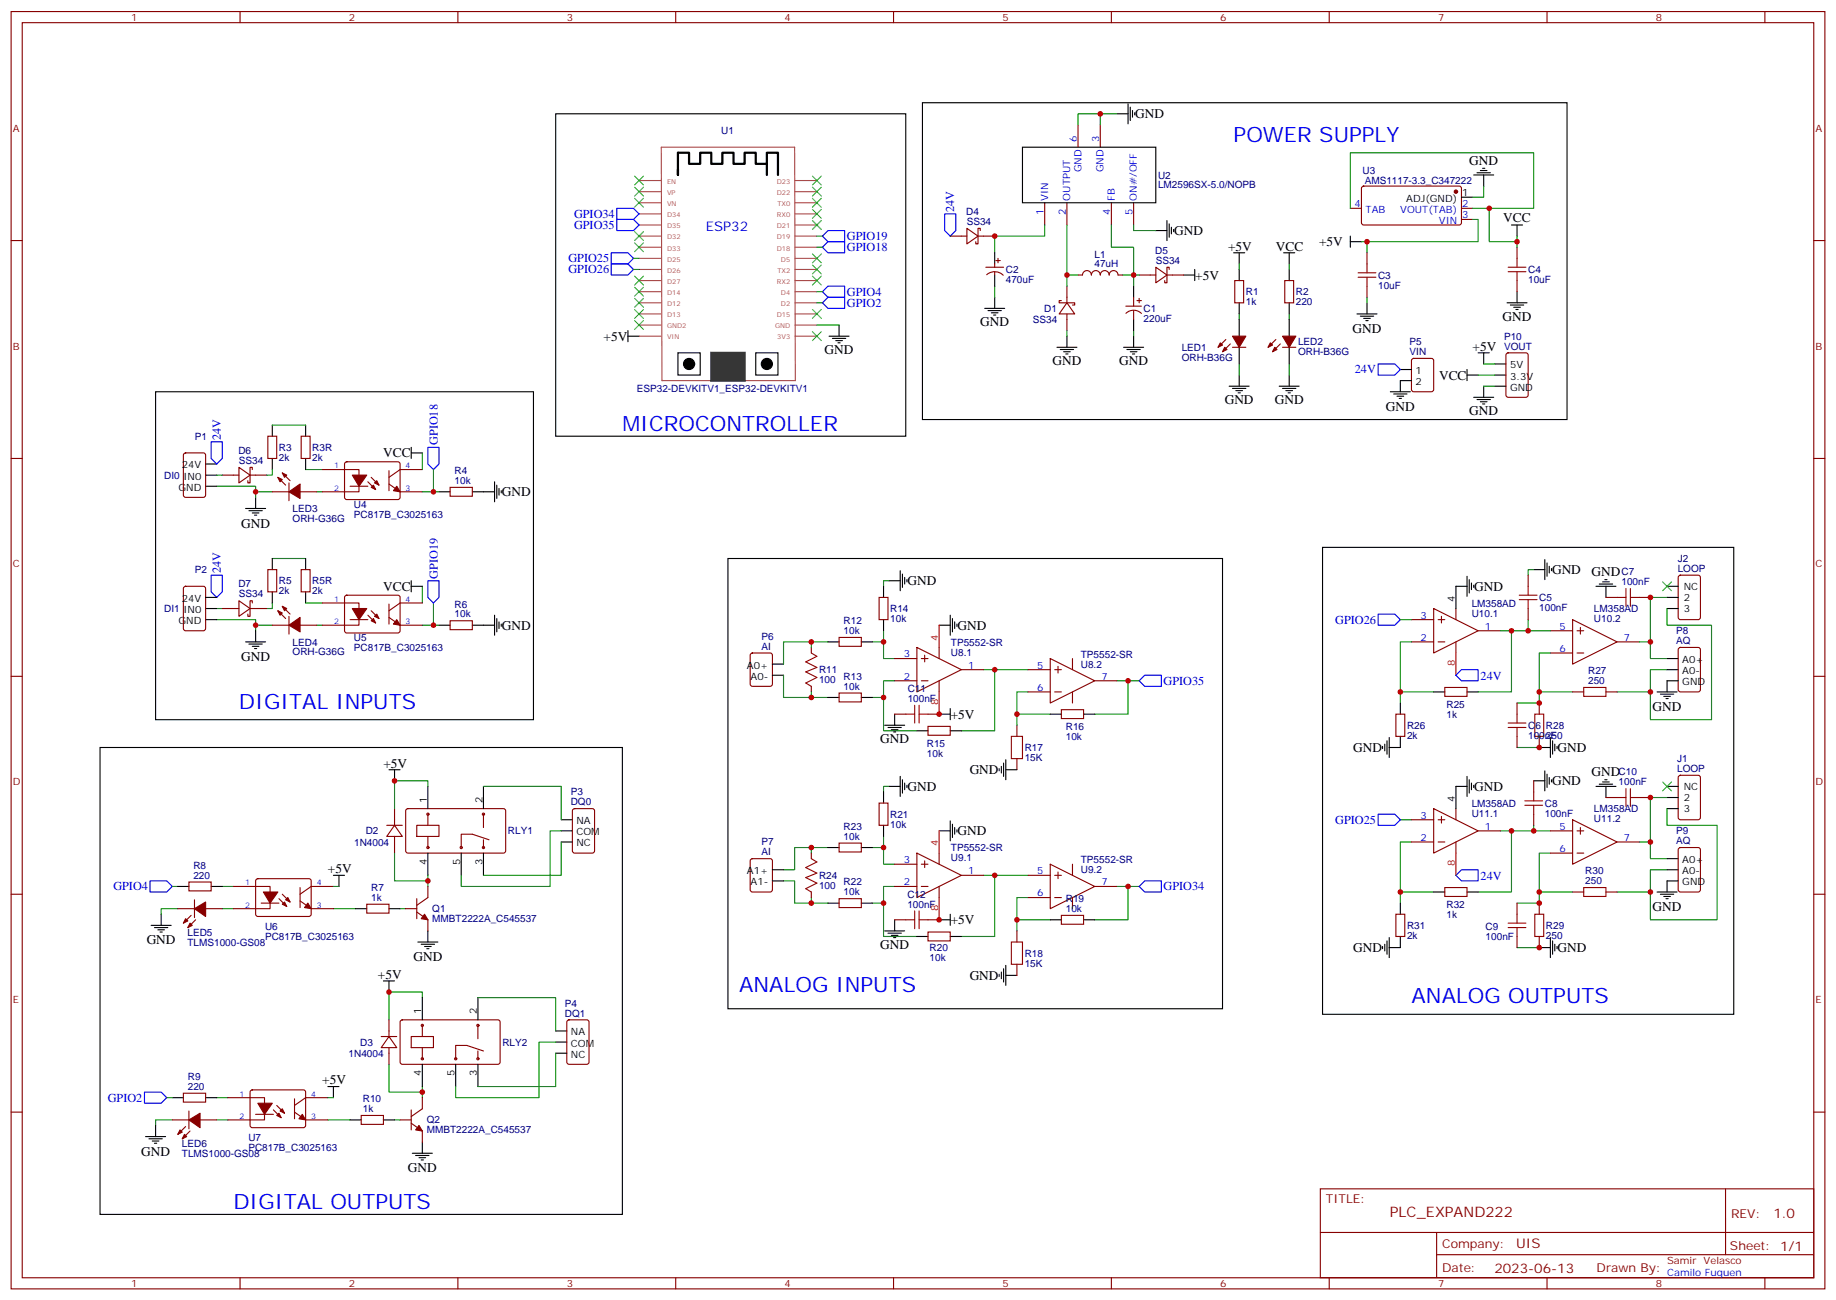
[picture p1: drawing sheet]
<svg xmlns="http://www.w3.org/2000/svg" width="583mm" height="413mm" viewBox="0 0 583 413" stroke-linecap="round" stroke-linejoin="round" font-family="sans-serif">
<g fill="none" stroke="#870000" stroke-width=".35">
<path d="M3.5 3.7h575.8v405.3h-575.8zM7.1 7.2h568.6v398.3h-568.6zM76.2 3.7v3.5M145.3 3.7v3.5M214.5 3.7v3.5M283.6 3.7v3.5M352.8 3.7v3.5M421.9 3.7v3.5M491.1 3.7v3.5M560.2 3.7v3.5M342.2 39.7v7M349.2 39.7v7"/>
<path d="M432.4 59.3l.5-.2h30.6l.4 .7-.1 11.2-.6 .4-30.6-.1-.4-.6v-10.9zM3.5 76.3h3.6M301.6 74.9h5.3M306.9 72.5l3.5 2.4-3.5 2.5zM310.4 74.9h5.3M311.1 73.2v-.7h-.7v4.9h-.7v-.7M331.6 64.3v7.1M338.7 64.3v7.1M352.8 64.3v7.1M359.8 64.3v7.1M428.6 66.1h3.6M463.9 66.1h3.5"/>
<path d="M463.9 69.6h3.5M481.5 78.5v3.5M575.7 76.3h3.6M312.9 84.8h5.7M313.2 87.2a3.8 3.8 0 0 1 5.2 .2M315.7 83.7v1.1M315.7 86.2v1.1M316.1 82.7h1.4M316.8 82v1.4M336.9 95.4h-.7v.7h4.9v.7h-.7M338.7 96.1l2.4 3.5h-4.9zM338.7 90.8v5.3"/>
<path d="M338.7 99.6v5.3M342.2 87.3h1.4a1.41 1.41 0 0 1 1.4-1.4 1.41 1.41 0 0 1 1.4 1.4 1.41 1.41 0 0 1 1.4-1.4 1.41 1.41 0 0 1 1.4 1.4 1.41 1.41 0 0 1 1.5-1.4 1.41 1.41 0 0 1 1.4 1.4 1.41 1.41 0 0 1 1.4-1.4 1.41 1.41 0 0 1 1.4 1.4h1.4M357.4 97.2h4.9M357.4 99.4a3.5 3.5 0 0 1 4.9 .1M359.8 94.3v2.9M359.8 98.6v2.8M360.9 95.4h1.4M361.6 87.3h5.3M361.6 94.7v1.4M366.9 84.8l3.5 2.5-3.5 2.4zM370.4 87.3h5.3M371.1 85.5v-.7h-.7v4.9h-.7v-.7"/>
<path d="M391.9 89h2.9v7.1h-2.9zM407.8 89h2.8v7.1h-2.8zM433.9 80.2v3.5M433.9 90.8v3.5M481.5 89v3.6M389.1 107.7l-2.5 2.5M390.5 109.1l-2.4 2.5M391.2 110.2h4.3M405 107.7l-2.5 2.5M406.4 109.1l-2.5 2.5M407.1 110.2h4.2M448.3 113.9l.4-.2h5.7l.6 .5 .1 9.4-.5 .7h-5.9l-.6-.4-.1-9.5z"/>
<path d="M478.2 112.2l.5-.2h5.7l.6 .4 .1 13-.5 .6-5.9 .1-.6-.5-.1-12.9zM85 138.4h2.8v7.1h-2.8zM95.6 138.4h2.8v7.1h-2.8zM3.5 145.5h3.6M58.4 143.9l.5-.2h5.7l.6 .5 .1 12.9-.5 .7h-5.9l-.6-.4-.1-13zM70.6 150.8h5.2M75.8 148.3l3.6 2.5-3.6 2.4zM79.4 150.8h5.3M80.1 149v-.7h-.7v4.9h-.7v-.7M86.4 156.1h5.3M88.2 151.5l2.5 2.5M89.6 150.1l2.5 2.4"/>
<path d="M91.7 153.2v5.7M95.2 156.1h5.3M102.3 149h11.6v7.1h-11.6M109.6 146.8l.5-.3 16.5 .1 .4 .6-.1 10.9-.6 .4h-16.5l-.4-.7v-10.6zM111.1 154.3h5.7M116.8 152.9l2.4 2.5M117.8 151.5l2.5 2.5M123.5 149.4v6.3M123.5 153.6l3.5 2.5h7.1M134.1 149h-7.1l-3.5 2.5M142.9 154.7h7v2.8h-7zM575.7 145.5h3.6"/>
<path d="M58.4 186.3l.5-.2h5.7l.6 .4 .1 13-.5 .6-5.9 .1-.6-.5-.1-12.9zM70.6 193.1h5.2M75.8 190.6l3.6 2.5-3.6 2.5zM79.4 193.1h5.3M80.1 191.3v-.7h-.7v5h-.7v-.7M85 180.8h2.8v7h-2.8zM86.4 198.4h5.3M88.2 193.8l2.5 2.5M89.6 192.4l2.5 2.5M91.7 195.6v5.6M95.2 198.4h5.3M95.6 180.8h2.8v7h-2.8z"/>
<path d="M102.3 191.3h11.6v7.1h-11.6M109.6 189.1l.5-.2h16.5l.4 .7-.1 10.8-.6 .5-16.5-.1-.4-.6v-10.6zM111.1 196.6h5.7M116.8 195.2l2.4 2.5M117.8 193.8l2.5 2.5M123.5 191.7v6.3M123.5 195.9l3.5 2.5h7.1M134.1 191.3h-7.1l-3.5 2.5M142.9 197h7v2.8h-7zM279 189.6h2.9v7h-2.9zM448 196.6h7.1M455.1 193.1l14.1 7.1-14.1 7z"/>
<path d="M456.5 196.6h2.1M457.6 195.6v2.1M462.1 193.1v3.5M485.1 182.5v3.6M485.1 193.1v3.5M499.2 196.6l14.1 7.1-14.1 7zM501.6 199.1v2.1M509.8 189.6h3.5M520.3 189.6h3.6M532.9 182.7l.5-.2h5.6l.7 .5 .1 12.9-.5 .7h-5.9l-.7-.4v-13zM3.5 214.6h3.6M238.4 207.4l.4-.2h5.7l.6 .5 .1 9.4-.5 .6-5.9 .1-.6-.5-.1-9.4z"/>
<path d="M257.5 205.5v1.7M257.5 217.8v1.8M266.3 202.3h7.1v2.8h-7.1zM266.3 219.9h7.1v2.8h-7.1zM284 209h7M284 216h7M291 205.5l14.2 7-14.2 7.1zM292.5 209h2.1M292.5 216h2.1M293.5 207.9v2.1M298.1 205.5v3.5M298.1 216v3.6"/>
<path d="M305.2 212.5h7M326.3 212.5h7.1M326.3 219.6h7.1M333.4 209l14.1 7-14.1 7.1zM334.8 212.5h2.1M334.8 219.6h2.1M335.8 211.5v2.1M340.4 209v3.5M340.4 219.6v3.5M347.5 216h7M448 203.7h7.1M456.5 203.7h2.1"/>
<path d="M458.6 218.2h7.1v2.8h-7.1zM462.1 203.7v3.5M469.2 200.2h7M492.1 200.2h7.1M492.1 207.2h7.1M499.2 219.6h3.5M500.6 200.2h2.1M500.6 207.2h2.1M509.8 219.6h3.5M513.3 203.7h7M532.9 205.7l.5-.2h5.6l.7 .4 .1 13-.5 .6-5.9 .1-.7-.5v-12.9zM575.7 214.6h3.6"/>
<path d="M284 226.6h3.5M294.6 230.5h7v2.8h-7zM294.6 226.6h3.5M322.8 230.2v3.5M336.9 225.2h7.1v2.8h-7.1zM443.1 226.6h2.8v7.1h-2.8zM481.5 223.1v3.5M481.5 233.7v3.5M488.6 223.1v3.5M488.6 233.7v3.5M125.2 256.6v5.3M129 256.8l.5-.2 30.6 .1 .4 .6-.1 13-.6 .4h-30.6l-.4-.7v-12.7z"/>
<path d="M135.8 258.4v3.5M153.5 258.4v4.2M181.9 256.8l.5-.2h5.6l.7 .4v13l-.4 .7h-5.9l-.7-.4v-13zM279 254.8h2.9v7.1h-2.9zM322.8 240.7v3.6M455.1 256.6l14.1 7.1-14.1 7zM457.6 259.1v2.1M462.1 256.6v3.5M486.8 247.8v3.5M486.8 258.4v3.5M509.8 253.1h3.5M520.3 253.1h3.6"/>
<path d="M532.9 246.2l.5-.2h5.6l.7 .5 .1 12.9-.5 .7h-5.9l-.7-.4v-13zM60 279.9h7v2.8h-7zM81.4 279l.4-.2 16.5 .1 .5 .6-.1 10.9-.6 .4h-16.5l-.5-.7v-10.6zM122.8 261.9h4.9M125.2 261.9l2.5 3.5h-4.9zM125.2 265.4v5.3M132.3 261.9h7v3.5h-7zM135.8 265.4v3.6M153.5 266.5v2.5M155.2 266.5l-5.3-1.8h-3.5v4.3M238.4 272.7l.4-.2h5.7l.6 .4 .1 9.5-.5 .6-5.9 .1-.6-.5-.1-9.4zM257.5 270.7v1.8"/>
<path d="M266.3 267.5h7.1v2.9h-7.1zM284 274.2h7M291 270.7l14.2 7.1-14.2 7zM292.5 274.2h2.1M293.5 273.2v2.1M298.1 270.7v3.5M305.2 277.8h7M326.3 277.8h7.1M333.4 274.2l14.1 7.1-14.1 7.1zM334.8 277.8h2.1M335.8 276.7v2.1M340.4 274.2v3.6"/>
<path d="M448 267.2h7.1M448 260.1h7.1M456.5 267.2h2.1M456.5 260.1h2.1M462.1 267.2v3.5M469.2 263.7h7M492.1 263.7h7.1M492.1 270.7h7.1M499.2 260.1l14.1 7.1-14.1 7zM500.6 263.7h2.1M500.6 270.7h2.1M501.6 262.6v2.1"/>
<path d="M513.3 267.2h7M532.9 269.2l.5-.2h5.6l.7 .4 .1 13-.5 .6-5.9 .1-.7-.5v-12.9zM3.5 283.8h3.6M56.4 288.4h5.3M60.7 290.5l-2.5 2.4M61.7 285.5v5.7M62.1 291.9l-2.5 2.5M65.3 288.4h5.3M74.1 281.3h11.6v7.1h-11.6M82.9 286.6h5.6M88.5 285.2l2.5 2.5M89.6 283.8l2.5 2.4"/>
<path d="M95.2 285.9l3.6 2.5h7M95.2 281.7v6.3M105.8 281.3h-7l-3.6 2.5M116.4 286.9h7.1v2.9h-7.1zM128.8 288.4h3.5M132.3 289.4l3.5 2.5v3.5M132.3 285.2v6.3M135.8 281.3v3.5l-3.5 2.5M257.5 283.1v1.7M266.3 285.2h7.1v2.8h-7.1zM284 281.3h7M284 291.9h3.5"/>
<path d="M292.5 281.3h2.1M294.6 295.8h7v2.8h-7zM294.6 291.9h3.5M298.1 281.3v3.5M322.8 295.4v3.5M326.3 284.8h7.1M334.8 284.8h2.1M336.9 290.5h7.1v2.8h-7.1zM340.4 284.8v3.6M347.5 281.3h7M443.1 290.1h2.8v7.1h-2.8zM458.6 281.7h7.1v2.8h-7.1z"/>
<path d="M481.5 286.6v3.5M481.5 297.2v3.5M488.6 286.6v3.5M488.6 297.2v3.5M499.2 283.1h3.5M509.8 283.1h3.5M575.7 283.8h3.6M322.8 306v3.5M121 328.9h4.9M123.5 328.9l2.4 3.6h-4.9zM123.5 323.6v5.3M123.5 332.5v5.2"/>
<path d="M127.2 323.8l.5-.2 30.6 .1 .4 .6v13l-.7 .4h-30.6l-.4-.7v-12.7zM130.5 328.9h7.1v3.6h-7.1zM134.1 325.4v3.5M134.1 332.5v3.5M151.7 325.4v4.2M151.7 333.5v2.5M153.5 333.5l-5.3-1.7h-3.6v4.2M180.2 323.8l.4-.2h5.7l.6 .5 .1 12.9-.5 .7h-5.9l-.6-.4-.1-13zM3.5 352.9h3.6M54.7 355.4h5.3M58.2 346.9h7.1v2.8h-7.1zM58.9 357.5l-2.5 2.5"/>
<path d="M60 352.6v5.6M60.3 358.9l-2.4 2.5M63.5 355.4h5.3M72.3 348.3h11.7v7.1h-11.7M79.6 346.1l.5-.2h16.5l.4 .7-.1 10.8-.6 .5-16.5-.1-.4-.6v-10.6zM81.1 353.6h5.7M86.8 352.2l2.5 2.5M87.8 350.8l2.5 2.5M93.5 352.9l3.5 2.5h7.1M93.5 348.7v6.3M104.1 348.3h-7.1l-3.5 2.5M114.7 354h7v2.8h-7z"/>
<path d="M127 355.4h3.5M130.5 356.4l3.6 2.5v3.5M130.5 352.2v6.4M134.1 348.3v3.6l-3.6 2.4M575.7 352.9h3.6M419.1 377.3h156.6v28.2h-156.6zM547.7 377.3v20.9M419.1 391.1h156.5M456 398.2h119.6M456 391.1v14.1M76.2 405.5v3.5M145.3 405.5v3.5"/>
<path d="M214.5 405.5v3.5M283.6 405.5v3.5M352.8 405.5v3.5M421.9 405.5v3.5M491.1 405.5v3.5M560.2 405.5v3.5"/>
<circle cx="135.8" cy="258.4" r=".35"/>
<circle cx="153.5" cy="258.4" r=".35"/>
<circle cx="135.8" cy="269" r=".35"/>
<circle cx="146.4" cy="269" r=".35"/>
<circle cx="153.5" cy="269" r=".35"/>
<circle cx="134.1" cy="336" r=".35"/>
<circle cx="134.1" cy="325.4" r=".35"/>
<circle cx="144.6" cy="336" r=".35"/>
<circle cx="151.7" cy="325.4" r=".35"/>
<circle cx="151.7" cy="336" r=".35"/>
</g>
<g fill="none" stroke="#000" stroke-width=".35">
<path d="M176.4 36.1h111.1v102.3h-111.1zM292.8 32.6h204.6v100.5h-204.6zM354.5 36.1h3.6M358.1 32.9v6.4M358.8 34v4.2M359.5 35.1v2.1M360.2 35.8v.7M324.6 46.7h42.3v17.6h-42.3zM467.8 55.5h6.3M468.8 54.8h4.3M469.9 54.1h2.1M470.6 53.4h.7"/>
<path d="M471 55.5v3.6M366.9 73.2h3.5M370.4 70v6.3M371.1 71v4.3M371.8 72.1v2.1M372.5 72.8v.7M428.6 76.7h3.6M428.6 74.9v3.6M463.9 62.6h3.5M479.8 71.4h3.5M481.5 71.4v3.5M312.6 97.9h6.3"/>
<path d="M313.6 98.6h4.3M314.7 99.3h2.1M315.4 100h.7M315.7 80.2v3.5M315.7 87.3v3.5M315.7 94.3v3.6M359.8 90.8v3.5M375.7 87.3h3.5M379.2 85.5v3.5M391.6 80.2h3.5M393.3 80.2v3.5M393.3 85.5v3.5"/>
<path d="M393.3 96.1v3.5M407.5 80.2h3.5M409.2 80.2v3.5M409.2 85.5v3.5M409.2 96.1v3.5M430.7 99.6h6.4M433.9 96.1v3.5M478.4 96.1h6.3M479.4 96.8h4.3M480.5 97.5h2.1M481.2 98.2h.7M481.5 92.6v3.5"/>
<path d="M199.3 106.7h3.5M199.3 104.9v3.5M215.2 112h7v7h-7zM239.9 112h7v7h-7zM263.2 106.7h6.3M264.2 107.4h4.3M265.3 108.1h2.1M266 108.8h.7M266.3 103.2v3.5M335.5 110.2h6.3M336.5 110.9h4.3M337.6 111.6h2.1"/>
<path d="M338.3 112.3h.7M338.7 106.7v3.5M356.7 110.2h6.3M357.7 110.9h4.2M358.8 111.6h2.1M359.5 112.3h.7M359.8 101.4v3.5M359.8 106.7v3.5M393.3 101.4v5.3M393.3 110.2v5.3M393.3 119v3.6M409.2 101.4v5.3"/>
<path d="M409.2 110.2v5.3M409.2 119v3.6M431.8 100.3h4.2M432.9 101h2.1M433.6 101.7h.7M444.5 117.3h3.5M465.7 117.3v3.5M465.7 119h3.5M469.2 112h3.5M471 112v3.5M474.5 119h3.5M474.5 115.5h3.5"/>
<path d="M49.4 124.3h119.9v104.1h-119.9zM86.4 134.9v3.5M97 134.9v3.5M390.2 122.6h6.3M391.2 123.3h4.3M392.3 124h2.1M393 124.7h.7M406 122.6h6.4M407.1 123.3h4.2M408.2 124h2.1M408.9 124.7h.7M441.3 124.3h6.4"/>
<path d="M442.4 125h4.2M443.4 125.7h2.2M444.1 126.4h.8M448 120.8h-3.5v3.5M467.8 126.1h6.3M468.8 126.8h4.3M469.9 127.5h2.1M470.6 128.2h.7M471 122.6v3.5M474.5 122.6h3.5M65.3 150.8h3.5M65.3 154.3h3.5"/>
<path d="M65.3 147.2h3.5M81.1 157.8v3.6M86.4 145.5v3.5M97 145.5v3.5M130.5 143.7h3.6M130.5 142v3.5M139.3 156.1h3.6M149.9 156.1h7.1M157 152.9v6.3M157.7 154v4.2M158.4 155v2.1M159.1 155.7v.7"/>
<path d="M78 161.4h6.3M79 162.1h4.3M80.1 162.8h2.1M80.8 163.5h.7M86.4 177.2v3.6M97 177.2v3.6M231.1 177.2h157v142.9h-157zM419.8 173.7h130.5v148.2h-130.5zM490.4 177.6v6.3M491.1 178.6v4.3M491.8 179.7v2.1M65.3 193.1h3.5"/>
<path d="M65.3 189.6h3.5M65.3 196.6h3.5M86.4 187.8v3.5M97 187.8v3.5M130.5 184.3v3.5M130.5 186.1h3.6M139.3 198.4h3.6M149.9 198.4h7.1M157 195.2v6.4M157.7 196.3v4.2M158.4 197.3v2.2M159.1 198v.8"/>
<path d="M280.5 186.1v3.5M280.5 196.6v3.6M282.2 184.3h3.6M285.8 181.1v6.4M286.5 182.2v4.2M287.2 183.2v2.1M287.9 183.9v.7M298.1 198.4h3.5M301.6 195.2v6.4M302.3 196.3v4.2M303 197.3v2.2M303.7 198v.8"/>
<path d="M465.7 186.1h-3.6v7M465.7 182.9v6.3M466.4 183.9v4.3M467.1 185v2.1M467.8 185.7v.7M486.8 180.8h3.6M492.5 180.4v.7M506.6 186.1h6.3M507.6 185.3h4.3M508.7 184.6h2.1M509.4 183.9h.7M509.8 186.1v3.5"/>
<path d="M529.2 186.1h3.5M529.2 193.1h3.5M529.2 189.6h3.5M78 203.7h6.3M79 204.4h4.3M80.1 205.1h2.1M80.8 205.8h.7M81.1 200.2v3.5M245.2 214.3h3.5M245.2 210.7h3.5M262.8 203.7h3.5M273.4 203.7h3.5"/>
<path d="M455.1 219.6h3.5M465.7 219.6h3.5M526 219.6h6.3M529.2 212.5h3.5M529.2 209h3.5M532.7 216h-3.5v3.6M31.7 237.2h165.9v148.2h-165.9zM262.8 221.3h3.5M273.4 221.3h3.5M280.8 230.2h6.4M281.9 230.9h4.2M282.9 231.6h2.1"/>
<path d="M283.6 232.3h.7M284 226.6v3.6M291 231.9h3.6M298.1 226.6h3.5M301.6 224.9v3.5M301.6 231.9h3.6M333.4 226.6h3.5M344 226.6h3.5M438.9 236.9v.7M439.6 236.1v2.2M440.3 235.1v4.2M441 234v6.4"/>
<path d="M444.5 223.1v3.5M444.5 233.7v3.5h-3.5M488.6 237.2h3.5M492.1 234v6.4M492.8 235.1v4.2M493.5 236.1v2.2M494.2 236.9v.7M527 220.3h4.3M528.1 221h2.1M528.8 221.7h.7M123.5 244.3h3.5M125.2 244.3v3.5"/>
<path d="M135.8 249.6v7M153.5 249.6v7M280.5 251.3v3.5M282.2 249.6h3.6M285.8 246.4v6.3M286.5 247.4v4.3M287.2 248.5v2.1M287.9 249.2v.7M317.1 243.9v.7M317.9 243.2v2.1M318.6 242.1v4.3M319.3 244.3h3.5"/>
<path d="M319.3 241.1v6.3M465.7 249.6h-3.6v7M465.7 246.4v6.3M466.4 247.4v4.3M467.1 248.5v2.1M467.8 249.2v.7M486.8 247.8h3.6M490.4 244.6v6.4M491.1 245.7v4.2M491.8 246.7v2.1M492.5 247.4v.7M506.6 249.6h6.3"/>
<path d="M507.6 248.8h4.3M508.7 248.1h2.1M509.4 247.4h.7M509.8 249.6v3.5M529.2 249.6h3.5M529.2 256.6h3.5M529.2 253.1h3.5M105.8 277.8h3.6M107.6 277.8v3.5M135.8 270.7v7.1M146.4 270.7v7.1M153.5 270.7v7.1"/>
<path d="M178.2 263.7h3.5M178.2 260.1h3.5M178.2 267.2h3.5M245.2 279.5h3.5M245.2 276h3.5M262.8 269h3.5M273.4 269h3.5M280.5 261.9v3.5M298.1 263.7h3.5M301.6 260.5v6.3M302.3 261.5v4.3M303 262.6v2.1"/>
<path d="M303.7 263.3v.7M529.2 276h3.5M529.2 272.5h3.5M532.7 279.5h-3.5v3.6M48 293.7h6.3M49 294.4h4.3M50.1 295.1h2.1M50.8 295.8h.7M51.2 290.1v3.6M56.4 281.3h3.6M67 281.3h3.6M112.9 288.4h3.5"/>
<path d="M123.5 288.4h3.5M132.6 298.9h6.4M133.7 299.6h4.2M135.8 295.4v3.5M262.8 286.6h3.5M273.4 286.6h3.5M280.8 295.4h6.4M281.9 296.1h4.2M282.9 296.8h2.1M283.6 297.5h.7M284 291.9v3.5M291 297.2h3.6"/>
<path d="M298.1 291.9h3.5M301.6 290.1v3.6M301.6 297.2h3.6M333.4 291.9h3.5M344 291.9h3.5M439.6 299.6v2.2M440.3 298.6v4.2M441 297.5v6.4M444.5 286.6v3.5M444.5 297.2v3.5h-3.5M455.1 283.1h3.5M465.7 283.1h3.5"/>
<path d="M492.1 297.5v6.4M492.8 298.6v4.2M493.5 299.6v2.2M526 283.1h6.3M527 283.8h4.3M528.1 284.5h2.1M528.8 285.2h.7M121.7 311.3h3.5M123.5 311.3v3.5M134.1 316.6v7M134.8 300.4h2.1M135.5 301.1h.7"/>
<path d="M151.7 316.6v7M317.1 309.2v.7M317.9 308.5v2.1M318.6 307.4v4.2M319.3 306.4v6.3M319.3 309.5h3.5M438.9 300.4v.7M488.6 300.7h3.5M494.2 300.4v.7M134.1 337.7v7.1M144.6 337.7v7.1M151.7 337.7v7.1"/>
<path d="M176.4 330.7h3.5M176.4 327.2h3.5M176.4 334.2h3.5M49.4 357.2v3.5M54.7 348.3h3.5M65.3 348.3h3.5M104.1 344.8h3.5M105.8 344.8v3.5M111.1 355.4h3.6M121.7 355.4h3.5M46.2 360.7h6.4M47.3 361.4h4.2"/>
<path d="M48.3 362.1h2.1M49 362.8h.7M130.9 366h6.3M131.9 366.7h4.3M133 367.4h2.1M133.7 368.1h.7M134.1 362.4v3.6"/>
</g>
<g fill="none" stroke="#00f" stroke-width=".35">
<path d="M195.8 66.1h5.3l1.7 1.8-1.7 1.7h-5.3zM195.8 69.6h5.3l1.7 1.8-1.7 1.8h-5.3zM262.8 73.2h5.3v3.5h-5.3l-1.7-1.8zM262.8 76.7h5.3v3.5h-5.3l-1.7-1.7zM299.9 67.9h3.5v5.3l-1.8 1.7-1.7-1.7zM194 80.2h5.3l1.8 1.8-1.8 1.7h-5.3zM194 83.7h5.3l1.8 1.8-1.8 1.8h-5.3zM261.1 96.1l1.7-1.8h5.3v3.6h-5.3zM261.1 92.6l1.7-1.8h5.3v3.5h-5.3zM437.4 115.5h5.3l1.8 1.8-1.8 1.7h-5.3zM67 140.2h3.6v5.3l-1.8 1.7-1.8-1.7zM135.8 142h3.5v5.2l-1.7 1.8-1.8-1.8z"/>
<path d="M67 182.5h3.6v5.3l-1.8 1.8-1.8-1.8zM135.8 184.3h3.5v5.3l-1.7 1.7-1.8-1.7zM437.4 194.9h5.3l1.8 1.7-1.8 1.8h-5.3zM361.6 216l1.8-1.7h5.3v3.5h-5.3zM462.1 214.3l1.8-1.8h5.3v3.5h-5.3zM437.4 258.4h5.3l1.8 1.7-1.8 1.8h-5.3zM47.6 279.5h5.3l1.8 1.8-1.8 1.8h-5.3zM462.1 277.8l1.8-1.8h5.3v3.5h-5.3zM361.6 281.3l1.8-1.8h5.3v3.6h-5.3zM45.9 346.6h5.3l1.7 1.7-1.7 1.8h-5.3z"/>
</g>
<g fill="none" stroke="#008700" stroke-width=".35">
<path d="M349.2 36.1h-7v3.6M354.5 36.1h-5.3v3.6M471 59.1v3.5h-3.6M259.3 74.9h1.8M259.3 78.5h1.8M331.6 71.4v3.5h-15.9v5.3M338.7 71.4v19.4M352.8 71.4v7.1h7v8.8h1.8M359.8 71.4v1.8h7.1M428.6 66.1v-17.6h58.2v17.6h-14.1M432.2 76.7h1.7v3.5M467.4 69.6h1.8v7.1h-35.3"/>
<path d="M467.4 66.1h5.3v10.6h8.8M481.5 74.9v3.6M201.1 82h1.7M201.1 85.5h1.7M259.3 92.6h1.8M259.3 96.1h1.8M315.7 90.8v3.5M338.7 87.3h3.5M356.3 87.3h3.5v3.5M393.3 83.7v1.8M393.3 99.6v1.8M409.2 83.7v1.8"/>
<path d="M409.2 99.6v1.8M433.9 94.3v1.8M259.3 103.2h7M338.7 104.9v1.8M359.8 104.9v1.8M393.3 115.5v3.5M409.2 115.5v3.5M469.2 119h5.3M471 115.5h3.5M86.4 134.9h10.6M471 122.6h3.5M68.8 154.3h12.3v1.8h5.3"/>
<path d="M68.8 150.8h1.8M81.1 156.1v1.7M86.4 149v1.8h-1.7M97 149h5.3M100.5 156.1h1.8M134.1 156.1h3.5M134.1 143.7v5.3M137.6 149v7.1h1.7M86.4 177.2h10.6M68.8 196.6h12.3v1.8h5.3M68.8 193.1h1.8M81.1 198.4v1.8"/>
<path d="M86.4 191.3v1.8h-1.7M97 191.3h5.3M100.5 198.4h1.8M134.1 186.1v5.2M134.1 198.4h3.5M137.6 191.3v7.1h1.7M282.2 184.3h-1.7v1.8M444.5 196.6h3.5M485.1 196.6v3.6M486.8 180.8h-1.7v1.7M529.2 193.1v5.3h14.1v30h-19.4v-8.8M529.2 189.6h-5.3v14.1"/>
<path d="M248.7 214.3v7h14.1M257.5 203.7v1.8M257.5 219.6v1.7M262.8 203.7h-14.1v7M280.5 200.2v3.5h-3.6M280.5 203.7v5.3h3.5M284 216h-3.5v5.3h-3.6M312.2 212.5h3.5v19.4h-10.5M315.7 212.5h10.6M326.3 219.6h-3.5v10.6M354.5 216h3.6v10.6h-10.6M358.1 216h3.5"/>
<path d="M444.5 219.6v3.5M448 203.7h-3.5v15.9h10.6M476.2 200.2h15.9M479.8 200.2v19.4h-10.6M488.6 219.6v3.5h-7.1M492.1 207.2h-3.5v12.4h10.6M520.3 203.7h3.6v5.3h5.3M529.2 212.5h-5.3v7.1h-10.6M280.5 221.3v10.6h10.5M322.8 226.6h10.6M481.5 237.2h7.1M135.8 249.6v-1.8h-10.6v8.8"/>
<path d="M153.5 249.6h24.7v10.5M282.2 249.6h-1.7v1.7M529.2 253.1h-5.3v14.1M529.2 256.6v5.3h15.8v30h-21.1v-8.8M125.2 270.7v8.8h10.6M135.8 277.8v3.5M178.2 263.7h-3.6v17.6h-28.2v-3.5M178.2 267.2v10.6h-24.7M248.7 279.5h3.5v7.1h5.3v-1.8M257.5 270.7v-1.7h-5.3v7h-3.5M257.5 269h5.3M280.5 269v5.2h3.5"/>
<path d="M280.5 265.4v3.6h-3.6M312.2 277.8h3.5v19.4h-10.5M315.7 277.8h10.6M444.5 260.1h3.5M448 267.2h-3.5v15.9h10.6M476.2 263.7h15.9M479.8 263.7v19.4h-10.6M486.8 261.9v1.8M492.1 270.7h-3.5v12.4h10.6M520.3 267.2h3.6v5.3h5.3M529.2 276h-5.3v7.1h-10.6M54.7 281.3h1.7"/>
<path d="M56.4 288.4h-5.2v1.7M70.6 288.4h3.5M70.6 281.3h3.5M105.8 288.4h7.1M105.8 281.3h1.8M127 288.4h1.8M257.5 286.6h5.3M280.5 286.6v10.6h10.5M284 281.3h-3.5v5.3h-3.6M322.8 291.9h10.6M326.3 284.8h-3.5v10.6M354.5 281.3h3.6v10.6h-10.6"/>
<path d="M358.1 281.3h3.5M444.5 283.1v3.5M488.6 283.1v3.5h-7.1M134.1 316.6v-1.8h-10.6v8.8M151.7 316.6h24.7v10.6M481.5 300.7h7.1M123.5 337.7v8.9h10.6M176.4 330.7h-5.3v17.6h-26.5v-3.5M176.4 334.2v10.6h-24.7M52.9 348.3h1.8M54.7 355.4h-5.3v1.8M68.8 348.3h3.5"/>
<path d="M68.8 355.4h3.5M104.1 355.4h7M104.1 348.3h1.7M125.2 355.4h1.8M134.1 344.8v3.5"/>
</g>
<g fill="none" stroke="#a64a4a" stroke-width=".35">
<path d="M202.8 57.3h7M209.9 46.7h42.3l.3 74.1h-42.4zM252.3 57.3h7M202.8 78.5h7M202.8 74.9h7M202.8 71.4h7M202.8 67.9h7M202.8 64.3h7M202.8 60.8h7M252.3 78.5h7M252.3 74.9h7M252.3 71.4h7"/>
<path d="M252.3 67.9h7M252.3 64.3h7M252.3 60.8h7M202.8 99.6h7M202.8 96.1h7M202.8 92.6h7M202.8 89h7M202.8 85.5h7M202.8 82h7M252.3 99.6h7M252.3 96.1h7M252.3 92.6h7"/>
<path d="M252.3 89h7M252.3 85.5h7M252.3 82h7M202.8 106.7h7M202.8 103.2h7M252.3 106.7h7M252.3 103.2h7"/>
</g>
<path d="M225.8 112h10.6v8.8h-10.6z" fill="#333" stroke="#333" stroke-width=".71"/>
<g fill="#000" stroke="#000" stroke-width=".35">
<circle cx="218.7" cy="115.5" r="1.76"/>
<circle cx="243.4" cy="115.5" r="1.76"/>
</g>
<path d="M215.2 53.8v1.7v-7h3.5v3.5h3.5v-3.5h3.6v3.5h3.5v-3.5h3.5v3.5h3.6v-3.5h3.5v3.5h3.5v-3.5h3.5v7M243.4 52v3.5" fill="none" stroke="#000" stroke-width=".71"/>
<g fill="none" stroke="#a10000" stroke-width=".35">
<path d="M431.1 88h5.6M431.1 86.6h5.6M433.9 83.7v2.9M433.9 88v2.8M478.7 86.2h5.7M478.7 84.8h5.7M481.5 82v2.8M481.5 86.2v2.8M482.2 190.3h5.7M482.2 188.9h5.7M485.1 186.1v2.8M485.1 190.3v2.8"/>
<path d="M513.3 189.6h2.8M516.1 186.8v5.6M517.5 186.8v5.6M517.5 189.6h2.8M257.5 207.2l1.8 1.1-3.5 1.7 3.5 1.8-3.5 1.4 3.5 1.8-3.5 1.7 1.7 1.1M502.7 218.2h7.1v2.8h-7.1zM287.5 226.6h2.8M290.3 223.8v5.6M291.7 223.8v5.6M291.7 226.6h2.9M321 233.7h3.6v7h-3.6zM478.7 230.9h5.7"/>
<path d="M478.7 229.4h5.7M481.5 226.6v2.8M481.5 230.9v2.8M487.2 226.6h2.8v7.1h-2.8zM484 254.1h5.7M484 255.6h5.7M486.8 251.3v2.8M486.8 255.6v2.8M513.3 253.1h2.8M516.1 250.3v5.6M517.5 250.3v5.6M517.5 253.1h2.8"/>
<path d="M257.5 272.5l1.8 1-3.5 1.8 3.5 1.8-3.5 1.4 3.5 1.7-3.5 1.8 1.7 1.1M287.5 291.9h2.8M290.3 289.1v5.6M291.7 289.1v5.6M291.7 291.9h2.9M321 298.9h3.6v7.1h-3.6zM478.7 294.4h5.7M478.7 292.9h5.7M481.5 290.1v2.8M481.5 294.4v2.8M487.2 290.1h2.8v7.1h-2.8zM502.7 281.7h7.1v2.8h-7.1z"/>
</g>
<path d="M298.1 198.4v7.1M298.1 219.6v7M462.1 207.2v7.1M298.1 263.7v7M462.1 270.7v7.1M298.1 284.8v7.1" fill="none" stroke="#f00" stroke-width=".35"/>
<g fill="none" stroke="#3c3" stroke-width=".35">
<path d="M201.4 59.4l2.9 2.8M201.4 55.9l2.9 2.8M204.3 59.4l-2.9 2.8M204.3 55.9l-2.9 2.8M257.9 55.9l2.8 2.8M257.9 59.4l2.8 2.8M260.7 55.9l-2.8 2.8M260.7 59.4l-2.8 2.8M201.4 77l2.9 2.9M201.4 73.5l2.9 2.8M201.4 62.9l2.9 2.9M204.3 77l-2.9 2.9"/>
<path d="M204.3 73.5l-2.9 2.8M204.3 62.9l-2.9 2.9M257.9 62.9l2.8 2.9M257.9 66.5l2.8 2.8M257.9 70l2.8 2.8M260.7 62.9l-2.8 2.9M260.7 66.5l-2.8 2.8M260.7 70l-2.8 2.8M201.4 87.6l2.9 2.9M201.4 91.2l2.9 2.8M201.4 94.7l2.9 2.8M201.4 98.2l2.9 2.8"/>
<path d="M204.3 87.6l-2.9 2.9M204.3 91.2l-2.9 2.8M204.3 94.7l-2.9 2.8M204.3 98.2l-2.9 2.8M257.9 80.6l2.8 2.8M257.9 84.1l2.8 2.8M257.9 87.6l2.8 2.9M257.9 98.2l2.8 2.8M260.7 80.6l-2.8 2.8M260.7 84.1l-2.8 2.8M260.7 87.6l-2.8 2.9M260.7 98.2l-2.8 2.8"/>
<path d="M201.4 101.7l2.9 2.9M204.3 101.7l-2.9 2.9M257.9 105.3l2.8 2.8M260.7 105.3l-2.8 2.8M527.8 184.6l2.8 2.9M530.6 184.6l-2.8 2.9M527.8 248.1l2.8 2.9M530.6 248.1l-2.8 2.9"/>
</g>
<g fill="#870000" stroke="#870000" stroke-width=".35">
<path d="M134.8 290.1l1 1.8-2.1-.4z"/>
<path d="M133 357.2l1.1 1.7-2.2-.3z"/>
<path d="M125.9 154.3l1.1 1.8-2.1-.4z"/>
<path d="M118.5 154l.7 1.4-1.4-.7z"/>
<path d="M119.6 152.5l.7 1.5-1.4-.8z"/>
<path d="M111.8 150.8h4.6l-2.5 3.5z"/>
<path d="M97.7 286.6l1.1 1.8-2.1-.4z"/>
<path d="M90.3 286.2l.7 1.5-1.4-.8z"/>
<path d="M90.7 285.5l.7-.7 .7 1.4z"/>
<path d="M83.6 283.1h4.6l-2.5 3.5z"/>
<path d="M96 353.6l1 1.8-2.1-.4z"/>
<path d="M87.8 354l.7-.7 .8 1.4z"/>
<path d="M88.9 352.6l.7-.7 .7 1.4z"/>
<path d="M81.8 350.1h4.6l-2.4 3.5z"/>
<path d="M391.2 106.7h4.3l-2.2 3.5z"/>
<path d="M388.8 110.2l.7 .7-1.4 .7z"/>
<path d="M387.3 108.8l.8 .7-1.5 .7z"/>
<path d="M407.1 106.7h4.2l-2.1 3.5z"/>
<path d="M404.6 110.2l.7 .7-1.4 .7z"/>
<path d="M403.2 108.8l.7 .7-1.4 .7z"/>
<path d="M88.2 151.5l1.4 .7-.7 .7z"/>
<path d="M89.6 150.1l1.4 .7-.7 .7z"/>
<path d="M91.7 156.1l3.5-2.5v4.6z"/>
<path d="M58.9 291.5l.7 .7-1.4 .7z"/>
<path d="M60.3 292.9l.7 .8-1.4 .7z"/>
<path d="M61.7 288.4l3.6-2.2v4.6z"/>
<path d="M57.1 358.6l.8 .7-1.5 .7z"/>
<path d="M58.6 360l.7 .7-1.4 .7z"/>
<path d="M60 355.4l3.5-2.1v4.6z"/>
<path d="M125.9 196.6l1.1 1.8-2.1-.4z"/>
<path d="M117.8 197l.7-.7 .7 1.4z"/>
<path d="M118.9 195.6l.7-.7 .7 1.4z"/>
<path d="M111.8 193.1h4.6l-2.5 3.5z"/>
<path d="M88.2 193.8l1.4 .7-.7 .7z"/>
<path d="M89.6 192.4l1.4 .7-.7 .7z"/>
<path d="M91.7 198.4l3.5-2.5v4.6z"/>
<circle cx="462.1" cy="60.8" r=".53"/>
</g>
<g fill="#c00">
<circle cx="349.3" cy="36.1" r=".88"/>
<circle cx="338.7" cy="87.3" r=".88"/>
<circle cx="359.8" cy="87.3" r=".88"/>
<circle cx="81.1" cy="156.1" r=".88"/>
<circle cx="135.8" cy="279.5" r=".88"/>
<circle cx="134.1" cy="346.6" r=".88"/>
<circle cx="280.5" cy="203.7" r=".88"/>
<circle cx="280.5" cy="221.3" r=".88"/>
<circle cx="315.7" cy="212.5" r=".88"/>
<circle cx="358.1" cy="216" r=".88"/>
<circle cx="322.8" cy="226.6" r=".88"/>
<circle cx="322.8" cy="291.9" r=".88"/>
<circle cx="358.1" cy="281.3" r=".88"/>
<circle cx="315.7" cy="277.8" r=".88"/>
<circle cx="280.5" cy="286.6" r=".88"/>
<circle cx="280.5" cy="269" r=".88"/>
<circle cx="257.5" cy="286.6" r=".88"/>
<circle cx="257.5" cy="269" r=".88"/>
<circle cx="444.5" cy="219.6" r=".88"/>
<circle cx="479.8" cy="200.2" r=".88"/>
<circle cx="488.6" cy="219.6" r=".88"/>
<circle cx="488.6" cy="283.1" r=".88"/>
<circle cx="479.8" cy="263.7" r=".88"/>
<circle cx="444.5" cy="283.1" r=".88"/>
<circle cx="523.9" cy="267.2" r=".88"/>
<circle cx="523.9" cy="283.1" r=".88"/>
<circle cx="523.9" cy="219.6" r=".88"/>
<circle cx="523.9" cy="203.7" r=".88"/>
<circle cx="485.1" cy="200.2" r=".88"/>
<circle cx="486.8" cy="263.7" r=".88"/>
<circle cx="257.5" cy="203.7" r=".88"/>
<circle cx="257.5" cy="221.3" r=".88"/>
<circle cx="488.6" cy="223.1" r=".88"/>
<circle cx="488.6" cy="237.2" r=".88"/>
<circle cx="488.6" cy="286.6" r=".88"/>
<circle cx="488.6" cy="300.7" r=".88"/>
<circle cx="523.9" cy="189.6" r=".88"/>
<circle cx="523.9" cy="253.1" r=".88"/>
<circle cx="298.1" cy="226.6" r=".88"/>
<circle cx="298.1" cy="291.9" r=".88"/>
<circle cx="315.7" cy="74.9" r=".88"/>
<circle cx="433.9" cy="76.7" r=".88"/>
<circle cx="123.5" cy="314.8" r=".88"/>
<circle cx="137.6" cy="156.1" r=".88"/>
<circle cx="137.6" cy="198.4" r=".88"/>
<circle cx="81.1" cy="198.4" r=".88"/>
<circle cx="125.2" cy="247.8" r=".88"/>
<circle cx="481.5" cy="76.7" r=".88"/>
<circle cx="472.7" cy="66.1" r=".88"/>
</g>
<g font-size="6.7" fill="#00f">
<text x="391.6" y="44.9">POWER SUPPLY</text>
<text x="197.6" y="136.7">MICROCONTROLLER</text>
<text x="75.8" y="224.9">DIGITAL INPUTS</text>
<text x="234.6" y="314.8">ANALOG INPUTS</text>
<text x="448" y="318.3">ANALOG OUTPUTS</text>
<text x="74.1" y="383.6">DIGITAL OUTPUTS</text>
</g>
<text font-size="4.6" fill="#800" x="441.2" y="386.3">PLC_EXPAND222</text>
<g font-size="4.2">
<text x="360.4" y="37.5">GND</text>
<text x="466.4" y="52.3">GND</text>
<text x="477.2" y="70.4">VCC</text>
<text x="372.7" y="74.6">GND</text>
<text x="389.8" y="79.5">+5V</text>
<text x="405" y="79.5">VCC</text>
<text x="418.7" y="78.1">+5V</text>
<text x="379.4" y="88.8">+5V</text>
<text x="477" y="101.7">GND</text>
<text x="311.1" y="103.5">GND</text>
<text x="429.3" y="105.7">GND</text>
<text x="191.6" y="108.1">+5V</text>
<text x="261.8" y="112.3">GND</text>
<text x="467.4" y="111.3">+5V</text>
<text x="334.1" y="115.9">GND</text>
<text x="355.2" y="115.9">GND</text>
<text x="456.8" y="120.5">VCC</text>
<text x="388.8" y="128.2">GND</text>
<text x="404.6" y="128.2">GND</text>
<text x="439.9" y="130.4">GND</text>
<text x="466.4" y="131.7">GND</text>
<text x="121.6" y="145.2">VCC</text>
<text x="159.3" y="157.5">GND</text>
<text x="76.6" y="167.4">GND</text>
<text x="288" y="185.7">GND</text>
<text x="492.7" y="182.2">GND</text>
<text x="505.2" y="182.8">GND</text>
<text x="121.6" y="187.5">VCC</text>
<text x="468" y="187.5">GND</text>
<text x="159.3" y="199.8">GND</text>
<text x="303.9" y="199.8">GND</text>
<text x="76.6" y="209.8">GND</text>
<text x="524.6" y="225.7">GND</text>
<text x="301.8" y="228">+5V</text>
<text x="279.4" y="235.8">GND</text>
<text x="429.5" y="238.6">GND</text>
<text x="494.4" y="238.7">GND</text>
<text x="121.7" y="243.6">+5V</text>
<text x="307.8" y="245.7">GND</text>
<text x="288" y="251">GND</text>
<text x="468" y="251">GND</text>
<text x="492.7" y="249.2">GND</text>
<text x="505.2" y="246.3">GND</text>
<text x="303.9" y="265.1">GND</text>
<text x="104.1" y="277.1">+5V</text>
<text x="301.8" y="293.3">+5V</text>
<text x="524.6" y="289.2">GND</text>
<text x="46.6" y="299.7">GND</text>
<text x="131.2" y="305">GND</text>
<text x="279.4" y="301.1">GND</text>
<text x="429.5" y="302.1">GND</text>
<text x="494.4" y="302.1">GND</text>
<text x="119.9" y="310.6">+5V</text>
<text x="307.8" y="310.9">GND</text>
<text x="102.3" y="344.1">+5V</text>
<text x="44.8" y="366.7">GND</text>
<text x="129.5" y="372">GND</text>
</g>
<text font-size="4.2" fill="#00f" x="224" y="73.2">ESP32</text>
<g font-size="4.2" fill="#800">
<text x="562.9" y="386.5">1.0</text>
<text x="481.3" y="396.1">UIS</text>
<text x="474.4" y="403.9">2023-06-13</text>
</g>
<g font-size="3.9" fill="#00f">
<text x="182.2" y="69.1">GPIO34</text>
<text x="302.9" y="67.2" transform="rotate(-90 302.9 67.2)">24V</text>
<text x="182.2" y="72.7">GPIO35</text>
<text x="268.8" y="76.2">GPIO19</text>
<text x="180.4" y="83.3">GPIO25</text>
<text x="268.8" y="79.7">GPIO18</text>
<text x="180.4" y="86.8">GPIO26</text>
<text x="268.8" y="93.8">GPIO4</text>
<text x="268.8" y="97.4">GPIO2</text>
<text x="430.1" y="118.5">24V</text>
<text x="70.1" y="139.6" transform="rotate(-90 70.1 139.6)">24V</text>
<text x="138.9" y="141.3" transform="rotate(-90 138.9 141.3)">GPIO18</text>
<text x="70.1" y="181.9" transform="rotate(-90 70.1 181.9)">24V</text>
<text x="138.9" y="183.6" transform="rotate(-90 138.9 183.6)">GPIO19</text>
<text x="423.9" y="197.9">GPIO26</text>
<text x="470" y="215.7">24V</text>
<text x="369.4" y="217.3">GPIO35</text>
<text x="423.9" y="261.4">GPIO25</text>
<text x="470" y="279.2">24V</text>
<text x="36" y="282.6">GPIO4</text>
<text x="369.4" y="282.6">GPIO34</text>
<text x="34.2" y="349.6">GPIO2</text>
</g>
<g font-size="3.9" fill="#800">
<text x="420.9" y="381.8">TITLE:</text>
<text x="549.5" y="386.5">REV:</text>
<text x="457.8" y="396">Company:</text>
<text x="549.1" y="396.7">Sheet: 1/1</text>
<text x="457.8" y="403.7">Date:</text>
<text x="506.8" y="403.8">Drawn By:</text>
</g>
<g font-size="3.2" fill="#800">
<text x="41.6" y="6.7">1</text>
<text x="110.8" y="6.7">2</text>
<text x="179.9" y="6.7">3</text>
<text x="249.1" y="6.7">4</text>
<text x="318.2" y="6.7">5</text>
<text x="387.3" y="6.7">6</text>
<text x="456.5" y="6.7">7</text>
<text x="525.6" y="6.7">8</text>
<text x="4.1" y="41.8">A</text>
<text x="576.3" y="41.8">A</text>
<text x="4.1" y="110.9">B</text>
<text x="576.3" y="110.9">B</text>
<text x="4.1" y="180.1">C</text>
<text x="576.3" y="180.1">C</text>
<text x="4.1" y="249.2">D</text>
<text x="576.3" y="249.2">D</text>
<text x="4.1" y="318.3">E</text>
<text x="576.3" y="318.3">E</text>
<text x="529.2" y="401.2">Samir</text>
<text x="540.8" y="401.2">Velasco</text>
<text x="41.6" y="408.5">1</text>
<text x="110.8" y="408.5">2</text>
<text x="179.9" y="408.5">3</text>
<text x="249.1" y="408.5">4</text>
<text x="318.2" y="408.5">5</text>
<text x="387.3" y="408.5">6</text>
<text x="456.5" y="408.5">7</text>
<text x="525.6" y="408.5">8</text>
</g>
<g font-size="3.2" fill="#000080">
<text x="228.9" y="42.4">U1</text>
<text x="367.6" y="59.8">LM2596SX-5.0/NOPB</text>
<text x="367.6" y="56.7">U2</text>
<text x="432.5" y="55.3">U3</text>
<text x="433.2" y="58.4">AMS1117-3.3_C347222</text>
<text x="306.7" y="68.3">D4</text>
<text x="306.9" y="71.4">SS34</text>
<text x="347.4" y="81.7">L1</text>
<text x="366.7" y="80.5">D5</text>
<text x="366.8" y="83.7">SS34</text>
<text x="319.3" y="89.8">470uF</text>
<text x="319.3" y="86.6">C2</text>
<text x="347.4" y="84.8">47uH</text>
<text x="437.4" y="88.4">C3</text>
<text x="485.1" y="89.8">10uF</text>
<text x="485.1" y="86.6">C4</text>
<text x="395.5" y="93.7">R1</text>
<text x="411.3" y="93.7">R2</text>
<text x="437.4" y="91.6">10uF</text>
<text x="331.4" y="99">D1</text>
<text x="363" y="99">C1</text>
<text x="395.5" y="96.9">1k</text>
<text x="411.3" y="96.9">220</text>
<text x="327.9" y="102.5">SS34</text>
<text x="363" y="102.2">220uF</text>
<text x="477.4" y="107.7">P10</text>
<text x="375.1" y="111.4">LED1</text>
<text x="412" y="112.7">ORH-B36G</text>
<text x="412" y="109.6">LED2</text>
<text x="447.4" y="112.7">VIN</text>
<text x="447.4" y="109.5">P5</text>
<text x="477.4" y="110.9">VOUT</text>
<text x="375.1" y="114.6">ORH-B36G</text>
<text x="202.1" y="124.3">ESP32-DEVKITV1_ESP32-DEVKITV1</text>
<text x="61.8" y="139.5">P1</text>
<text x="88.5" y="143.1">R3</text>
<text x="99.1" y="143.1">R3R</text>
<text x="75.7" y="144.1">D6</text>
<text x="75.8" y="147.2">SS34</text>
<text x="88.5" y="146.3">2k</text>
<text x="99.1" y="146.3">2k</text>
<text x="52.1" y="151.9">DI0</text>
<text x="144.3" y="153.6">10k</text>
<text x="144.3" y="150.5">R4</text>
<text x="112.4" y="161.1">U4</text>
<text x="92.9" y="165.7">ORH-G36G</text>
<text x="92.9" y="162.5">LED3</text>
<text x="112.4" y="164.3">PC817B_C3025163</text>
<text x="532.5" y="178.3">J2</text>
<text x="61.8" y="181.9">P2</text>
<text x="88.5" y="185.4">R5</text>
<text x="99.1" y="185.4">R5R</text>
<text x="514.7" y="185.7">100nF</text>
<text x="514.7" y="182.5">C7</text>
<text x="532.5" y="181.5">LOOP</text>
<text x="75.7" y="186.4">D7</text>
<text x="75.8" y="189.6">SS34</text>
<text x="88.5" y="188.6">2k</text>
<text x="99.1" y="188.6">2k</text>
<text x="488.6" y="190.7">C5</text>
<text x="52.1" y="194.3">DI1</text>
<text x="144.3" y="195.9">10k</text>
<text x="144.3" y="192.8">R6</text>
<text x="282.6" y="197.5">10k</text>
<text x="282.6" y="194.3">R14</text>
<text x="467.2" y="192.5">LM358AD</text>
<text x="467.2" y="195.7">U10.1</text>
<text x="488.6" y="193.9">100nF</text>
<text x="506" y="194.3">LM358AD</text>
<text x="506" y="197.4">U10.2</text>
<text x="112.4" y="203.4">U5</text>
<text x="241.8" y="203">P6</text>
<text x="267.8" y="201.2">10k</text>
<text x="267.8" y="198">R12</text>
<text x="532.1" y="201.2">P8</text>
<text x="92.9" y="208">ORH-G36G</text>
<text x="92.9" y="204.8">LED4</text>
<text x="112.4" y="206.6">PC817B_C3025163</text>
<text x="241.8" y="206.2">AI</text>
<text x="301.8" y="204.8">TP5552-SR</text>
<text x="301.8" y="208">U8.1</text>
<text x="343.1" y="208.7">TP5552-SR</text>
<text x="532.1" y="204.4">AQ</text>
<text x="260" y="213.7">R11</text>
<text x="267.8" y="215.7">R13</text>
<text x="343.1" y="211.9">U8.2</text>
<text x="504.1" y="214">R27</text>
<text x="260" y="216.9">100</text>
<text x="267.8" y="218.9">10k</text>
<text x="288.1" y="219.6">C11</text>
<text x="504.1" y="217.1">250</text>
<text x="288.1" y="222.7">100nF</text>
<text x="459.2" y="227.8">1k</text>
<text x="459.2" y="224.6">R25</text>
<text x="338.3" y="231.6">R16</text>
<text x="446.6" y="231.3">R26</text>
<text x="485.1" y="231.3">C6</text>
<text x="490.7" y="231.3">R28</text>
<text x="294.2" y="236.9">R15</text>
<text x="325.3" y="238.4">R17</text>
<text x="338.3" y="234.8">10k</text>
<text x="446.6" y="234.5">2k</text>
<text x="485.1" y="234.5">100nF</text>
<text x="490.7" y="234.4">250</text>
<text x="294.2" y="240.1">10k</text>
<text x="325.3" y="241.5">15K</text>
<text x="532.4" y="245">LOOP</text>
<text x="532.4" y="241.8">J1</text>
<text x="513.8" y="249.2">100nF</text>
<text x="513.8" y="246">C10</text>
<text x="181.2" y="255.6">DQ0</text>
<text x="181.2" y="252.4">P3</text>
<text x="467.2" y="256">LM358AD</text>
<text x="490.4" y="256">C8</text>
<text x="506" y="257.8">LM358AD</text>
<text x="267.8" y="263.3">R23</text>
<text x="282.6" y="262.7">10k</text>
<text x="282.6" y="259.5">R21</text>
<text x="467.2" y="259.2">U11.1</text>
<text x="490.4" y="259.2">100nF</text>
<text x="506" y="260.9">U11.2</text>
<text x="112.4" y="268.3">1N4004</text>
<text x="116.1" y="264.8">D2</text>
<text x="161.2" y="264.8">RLY1</text>
<text x="241.8" y="268.3">P7</text>
<text x="267.8" y="266.5">10k</text>
<text x="532.1" y="267.9">AQ</text>
<text x="532.1" y="264.7">P9</text>
<text x="61.4" y="275.6">R8</text>
<text x="241.8" y="271.4">AI</text>
<text x="301.8" y="270.1">TP5552-SR</text>
<text x="301.8" y="273.3">U9.1</text>
<text x="343.1" y="274">TP5552-SR</text>
<text x="61.4" y="278.8">220</text>
<text x="260" y="278.9">R24</text>
<text x="267.8" y="280.9">R22</text>
<text x="343.1" y="277.2">U9.2</text>
<text x="503.2" y="280.6">250</text>
<text x="503.2" y="277.5">R30</text>
<text x="117.8" y="285.9">1k</text>
<text x="117.8" y="282.7">R7</text>
<text x="260" y="282.1">100</text>
<text x="267.8" y="284.1">10k</text>
<text x="288" y="284.8">C12</text>
<text x="338.3" y="286.2">R19</text>
<text x="137.2" y="292.7">MMBT2222A_C545537</text>
<text x="137.2" y="289.5">Q1</text>
<text x="288" y="288">100nF</text>
<text x="338.3" y="289.4">10k</text>
<text x="459.2" y="291.3">1k</text>
<text x="459.2" y="288.1">R32</text>
<text x="59.5" y="297">LED5</text>
<text x="84.1" y="298.3">PC817B_C3025163</text>
<text x="84.1" y="295.2">U6</text>
<text x="446.6" y="298">2k</text>
<text x="446.6" y="294.8">R31</text>
<text x="471.6" y="298.3">100nF</text>
<text x="471.6" y="295.1">C9</text>
<text x="490.7" y="297.9">250</text>
<text x="490.7" y="294.8">R29</text>
<text x="59.5" y="300.1">TLMS1000-GS08</text>
<text x="295.1" y="305.1">10k</text>
<text x="295.1" y="301.9">R20</text>
<text x="325.3" y="303.6">R18</text>
<text x="325.3" y="306.8">15K</text>
<text x="179.3" y="322.6">DQ1</text>
<text x="179.3" y="319.4">P4</text>
<text x="110.6" y="335.4">1N4004</text>
<text x="114.3" y="331.8">D3</text>
<text x="159.5" y="331.8">RLY2</text>
<text x="59.6" y="345.9">220</text>
<text x="59.6" y="342.7">R9</text>
<text x="115.2" y="352.9">1k</text>
<text x="115.2" y="349.7">R10</text>
<text x="135.5" y="359.7">MMBT2222A_C545537</text>
<text x="135.5" y="356.5">Q2</text>
<text x="57.7" y="364">LED6</text>
<text x="78.8" y="365.3">PC817B_C3025163</text>
<text x="78.8" y="362.2">U7</text>
<text x="57.7" y="367.1">TLMS1000-GS08</text>
</g>
<g font-size="3.2" fill="#00f">
<text x="341.8" y="44.9" transform="rotate(-90 341.8 44.9)">6</text>
<text x="348.9" y="44.9" transform="rotate(-90 348.9 44.9)">3</text>
<text x="343.3" y="54.7" transform="rotate(-90 343.3 54.7)">GND</text>
<text x="350.3" y="54.7" transform="rotate(-90 350.3 54.7)">GND</text>
<text x="332.7" y="63.6" transform="rotate(-90 332.7 63.6)">VIN</text>
<text x="339.7" y="63.6" transform="rotate(-90 339.7 63.6)">OUTPUT</text>
<text x="353.8" y="63.6" transform="rotate(-90 353.8 63.6)">FB</text>
<text x="360.9" y="63.6" transform="rotate(-90 360.9 63.6)">ON#/OFF</text>
<text x="430" y="65.8">4</text>
<text x="464.1" y="65.8">2</text>
<text x="331.3" y="68.1" transform="rotate(-90 331.3 68.1)">1</text>
<text x="338.3" y="68.1" transform="rotate(-90 338.3 68.1)">2</text>
<text x="352.4" y="68.1" transform="rotate(-90 352.4 68.1)">4</text>
<text x="359.5" y="68.1" transform="rotate(-90 359.5 68.1)">5</text>
<text x="433.5" y="67.5">TAB</text>
<text x="444.5" y="67.5">VOUT(TAB)</text>
<text x="456.7" y="71">VIN</text>
<text x="464.1" y="69.3">3</text>
<text x="451" y="196.3">3</text>
<text x="451" y="203.3">2</text>
<text x="471.3" y="199.8">1</text>
<text x="495" y="199.8">5</text>
<text x="515.4" y="203.3">7</text>
<text x="286.9" y="208.6">3</text>
<text x="495" y="206.9">6</text>
<text x="286.9" y="215.7">2</text>
<text x="307.3" y="212.2">1</text>
<text x="329.2" y="212.2">5</text>
<text x="349.6" y="215.7">7</text>
<text x="329.2" y="219.2">6</text>
<text x="451" y="259.8">3</text>
<text x="471.3" y="263.3">1</text>
<text x="495" y="263.3">5</text>
<text x="451" y="266.8">2</text>
<text x="515.4" y="266.8">7</text>
<text x="286.9" y="273.9">3</text>
<text x="495" y="270.4">6</text>
<text x="286.9" y="281">2</text>
<text x="307.3" y="277.4">1</text>
<text x="329.2" y="277.4">5</text>
<text x="349.6" y="281">7</text>
<text x="329.2" y="284.5">6</text>
<text x="529.2" y="404.8">Camilo Fuquen</text>
</g>
<g font-size="3.2">
<text x="446.4" y="64">ADJ(GND)</text>
<text x="464.1" y="62.2">1</text>
<text x="449.3" y="118.7">1</text>
<text x="479.3" y="116.9">5V</text>
<text x="449.3" y="122.2">2</text>
<text x="479.3" y="120.4">3.3V</text>
<text x="479.3" y="124">GND</text>
<text x="57.8" y="148.7">24V</text>
<text x="56.7" y="155.7">GND</text>
<text x="58.2" y="152.2">IN0</text>
<text x="57.8" y="191">24V</text>
<text x="461.8" y="191" transform="rotate(-90 461.8 191)">4</text>
<text x="534.5" y="187.1">NC</text>
<text x="534.5" y="190.6">2</text>
<text x="58.2" y="194.5">IN0</text>
<text x="534.5" y="194.2">3</text>
<text x="56.7" y="198">GND</text>
<text x="237.1" y="212.2">A0+</text>
<text x="238.2" y="215.7">A0-</text>
<text x="534" y="213.9">A0-</text>
<text x="534" y="210.4">A0+</text>
<text x="534" y="217.5">GND</text>
<text x="534.5" y="250.6">NC</text>
<text x="135.5" y="254.8" transform="rotate(-90 135.5 254.8)">1</text>
<text x="153.1" y="254.8" transform="rotate(-90 153.1 254.8)">2</text>
<text x="461.8" y="254.5" transform="rotate(-90 461.8 254.5)">4</text>
<text x="534.5" y="257.7">3</text>
<text x="534.5" y="254.1">2</text>
<text x="183" y="261.5">NA</text>
<text x="183" y="265.1">COM</text>
<text x="183" y="268.6">NC</text>
<text x="135.5" y="274.5" transform="rotate(-90 135.5 274.5)">4</text>
<text x="146" y="274.5" transform="rotate(-90 146 274.5)">5</text>
<text x="153.1" y="274.5" transform="rotate(-90 153.1 274.5)">3</text>
<text x="534" y="273.9">A0+</text>
<text x="237.1" y="277.4">A1+</text>
<text x="238.2" y="281">A1-</text>
<text x="534" y="277.4">A0-</text>
<text x="534" y="281">GND</text>
<text x="133.7" y="321.9" transform="rotate(-90 133.7 321.9)">1</text>
<text x="151.3" y="321.9" transform="rotate(-90 151.3 321.9)">2</text>
<text x="181.2" y="328.6">NA</text>
<text x="181.2" y="332.1">COM</text>
<text x="181.2" y="335.6">NC</text>
<text x="133.7" y="341.5" transform="rotate(-90 133.7 341.5)">4</text>
<text x="144.3" y="341.5" transform="rotate(-90 144.3 341.5)">5</text>
<text x="151.3" y="341.5" transform="rotate(-90 151.3 341.5)">3</text>
</g>
<g font-size="3.2" fill="#f00">
<text x="297.7" y="203.3" transform="rotate(-90 297.7 203.3)">4</text>
<text x="461.8" y="211.4" transform="rotate(-90 461.8 211.4)">8</text>
<text x="297.7" y="223.7" transform="rotate(-90 297.7 223.7)">8</text>
<text x="297.7" y="268.6" transform="rotate(-90 297.7 268.6)">4</text>
<text x="461.8" y="274.9" transform="rotate(-90 461.8 274.9)">8</text>
<text x="297.7" y="289" transform="rotate(-90 297.7 289)">8</text>
</g>
<g font-size="2.5" fill="#00f">
<text x="106" y="148.7">1</text>
<text x="128.8" y="148.7">4</text>
<text x="106" y="155.7">2</text>
<text x="128.8" y="155.7">3</text>
<text x="106" y="191">1</text>
<text x="128.8" y="191">4</text>
<text x="106" y="198">2</text>
<text x="128.8" y="198">3</text>
<text x="77.8" y="281">1</text>
<text x="100.5" y="281">4</text>
<text x="77.8" y="288">2</text>
<text x="100.5" y="288">3</text>
<text x="76" y="348">1</text>
<text x="98.8" y="348">4</text>
<text x="76" y="355">2</text>
<text x="98.8" y="355">3</text>
</g>
<g font-size="2.1" fill="#a54b4b">
<text x="211.7" y="58.3">EN</text>
<text x="246.5" y="58.3">D23</text>
<text x="211.7" y="65.4">VN</text>
<text x="211.7" y="61.9">VP</text>
<text x="246.5" y="61.9">D22</text>
<text x="246.8" y="65.4">TX0</text>
<text x="211.7" y="68.9">D34</text>
<text x="246.6" y="68.9">RX0</text>
<text x="211.7" y="76">D32</text>
<text x="211.7" y="72.4">D35</text>
<text x="246.5" y="76">D19</text>
<text x="246.5" y="72.4">D21</text>
<text x="211.7" y="83">D25</text>
<text x="211.7" y="79.5">D33</text>
<text x="246.5" y="79.5">D18</text>
<text x="247.9" y="83">D5</text>
<text x="211.7" y="86.6">D26</text>
<text x="246.8" y="86.6">TX2</text>
<text x="211.7" y="93.6">D14</text>
<text x="211.7" y="90.1">D27</text>
<text x="246.6" y="90.1">RX2</text>
<text x="247.9" y="93.6">D4</text>
<text x="211.7" y="100.7">D13</text>
<text x="211.7" y="97.1">D12</text>
<text x="246.5" y="100.7">D15</text>
<text x="247.9" y="97.1">D2</text>
<text x="211.7" y="107.7">VIN</text>
<text x="211.7" y="104.2">GND2</text>
<text x="246" y="104.2">GND</text>
<text x="246.7" y="107.7">3V3</text>
</g>
</svg>
